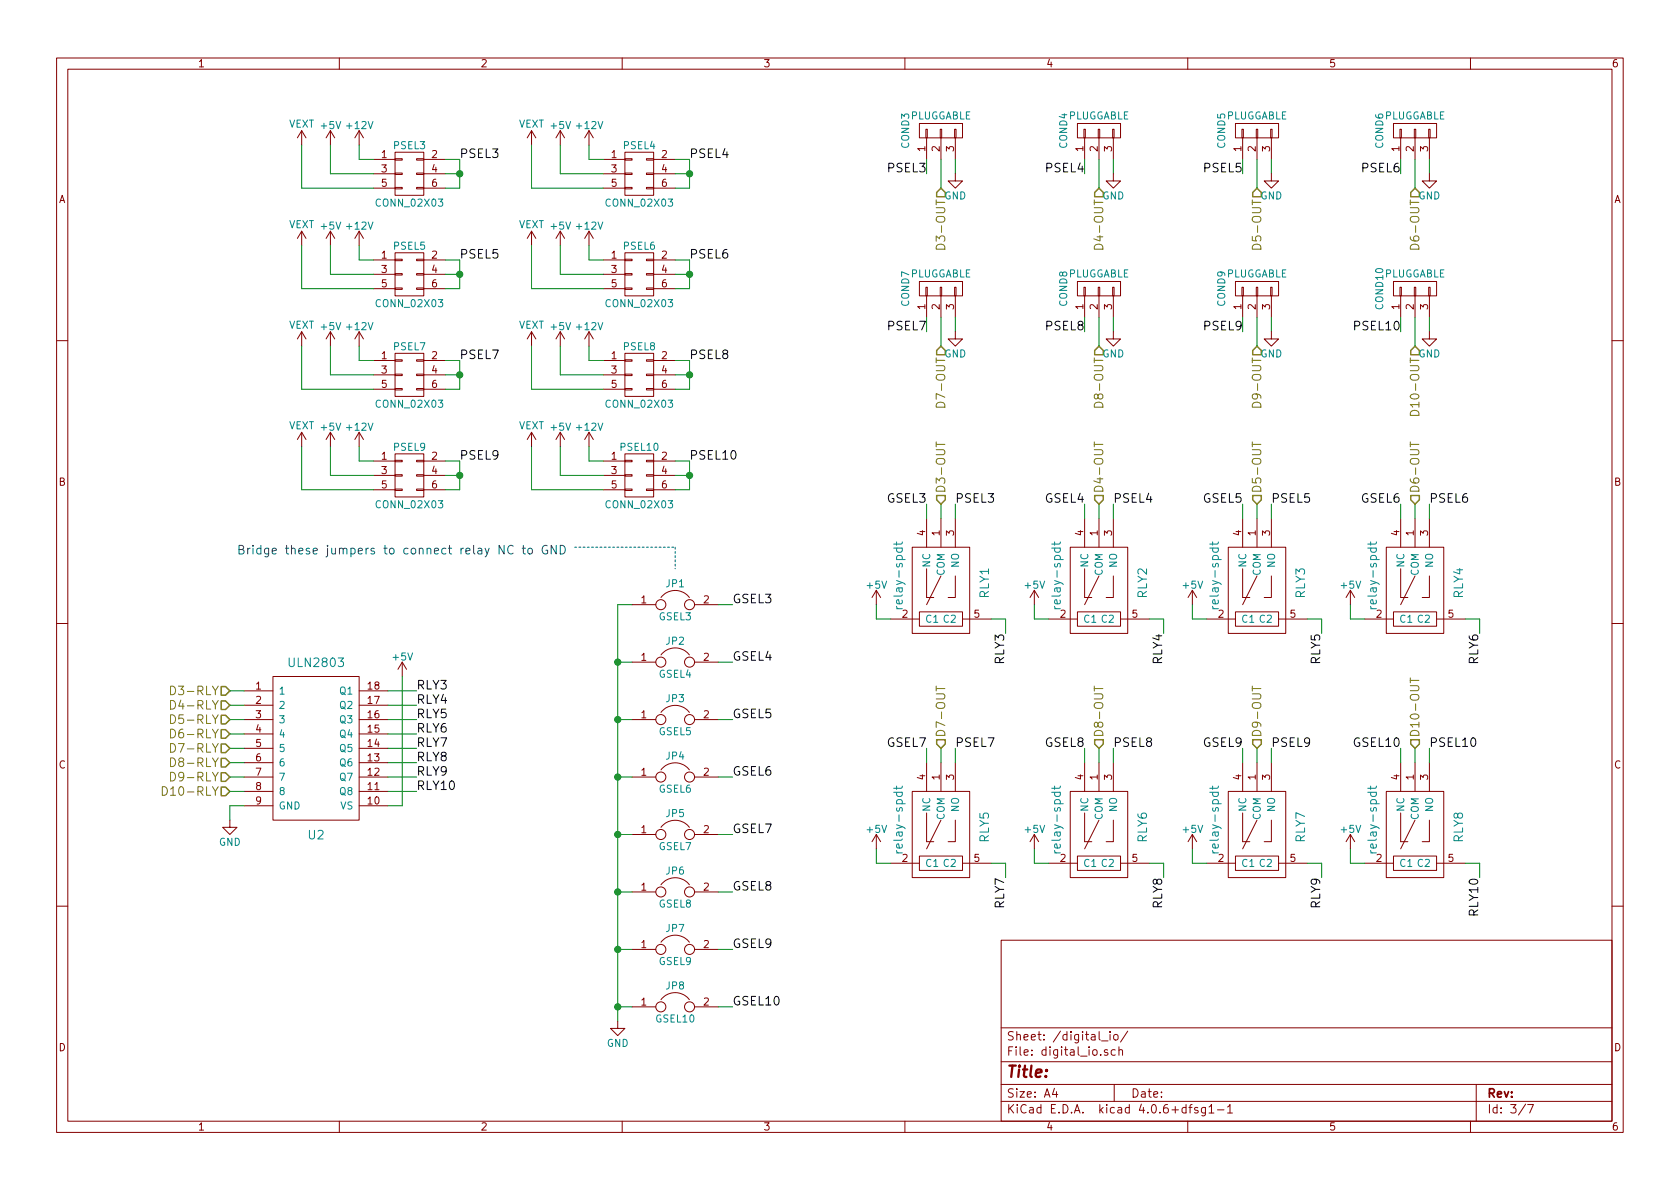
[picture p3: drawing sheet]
<svg xmlns="http://www.w3.org/2000/svg" width="297mm" height="210mm" viewBox="0 0 297 210" stroke-linecap="round" stroke-linejoin="round" font-family="sans-serif">
<g fill="none" stroke="#840000" stroke-width=".18">
<path d="M10 10.3h277v189.9h-277zM12 12.2h273v186.1h-273zM60 10.3v1.9M110 10.3v1.9M160 10.3v1.9M210 10.3v1.9M260 10.3v1.9M53.3 23.1l-.7 1.3M53.3 23.1v2.5M53.3 23.1l.8 1.3M58.4 23.1l-.7 1.3M58.4 23.1v2.5"/>
<path d="M58.4 23.1l.8 1.3M63.5 23.1l-.8 1.3M63.5 23.1v2.5M63.5 23.1l.8 1.3M66 28.2h3.8M66 30.7h3.8M66 33.3h3.8M69.8 33.1h1.3v.3h-1.3zM69.8 30.6h1.3v.3h-1.3zM69.8 28.1h1.3v.2h-1.3zM69.8 26.9h5.1v7.6h-5.1zM73.7 33.1h1.2v.3h-1.2z"/>
<path d="M73.7 30.6h1.2v.3h-1.2zM73.7 28.1h1.2v.2h-1.2zM74.9 28.2h3.8M74.9 30.7h3.8M74.9 33.3h3.8M94 23.1l-.8 1.3M94 23.1v2.5M94 23.1l.7 1.3M99.1 23.1l-.8 1.3M99.1 23.1v2.5M99.1 23.1l.7 1.3M104.1 23.1l-.7 1.3"/>
<path d="M104.1 23.1v2.5M104.1 23.1l.8 1.3M106.7 28.2h3.8M106.7 30.7h3.8M106.7 33.3h3.8M110.5 33.1h1.3v.3h-1.3zM110.5 30.6h1.3v.3h-1.3zM110.5 28.1h1.3v.2h-1.3zM110.5 26.9h5.1v7.6h-5.1zM114.3 33.1h1.3v.3h-1.3zM114.3 30.6h1.3v.3h-1.3zM114.3 28.1h1.3v.2h-1.3z"/>
<path d="M115.6 28.2h3.8M115.6 30.7h3.8M115.6 33.3h3.8M162.6 21.8h7.6v2.6h-7.6zM163.7 22.9h.3v1.5h-.3zM163.8 24.4v3.8M166.2 22.9h.3v1.5h-.3zM166.4 24.4v3.8M168.8 22.9h.2v1.5h-.2zM168.9 30.7v1.3h1.3l-1.3 1.3-1.3-1.3h1.3M168.9 24.4v3.8M190.5 21.8h7.6v2.6h-7.6z"/>
<path d="M191.6 22.9h.3v1.5h-.3zM191.8 24.4v3.8M194.2 22.9h.2v1.5h-.2zM194.3 24.4v3.8M196.7 22.9h.3v1.5h-.3zM196.8 30.7v1.3h1.3l-1.3 1.3-1.2-1.3h1.2M196.8 24.4v3.8M218.4 21.8h7.7v2.6h-7.7zM219.6 22.9h.2v1.5h-.2zM219.7 24.4v3.8M222.1 22.9h.3v1.5h-.3zM222.2 24.4v3.8"/>
<path d="M224.7 22.9h.2v1.5h-.2zM224.8 30.7v1.3h1.3l-1.3 1.3-1.3-1.3h1.3M224.8 24.4v3.8M246.4 21.8h7.6v2.6h-7.6zM247.5 22.9h.3v1.5h-.3zM247.6 24.4v3.8M250.1 22.9h.2v1.5h-.2zM250.2 24.4v3.8M252.6 22.9h.3v1.5h-.3zM252.7 30.7v1.3h1.3l-1.3 1.3-1.2-1.3h1.2M252.7 24.4v3.8M53.3 40.9v2.5"/>
<path d="M53.3 58.7v2.5M53.3 40.9l-.7 1.3M53.3 40.9l.8 1.3M53.3 58.7l-.7 1.2M53.3 58.7l.8 1.2M58.4 40.9v2.5M58.4 58.7v2.5M58.4 40.9l-.7 1.3M58.4 40.9l.8 1.3M58.4 58.7l-.7 1.2M58.4 58.7l.8 1.2M63.5 40.9v2.5"/>
<path d="M63.5 58.7v2.5M63.5 40.9l-.8 1.3M63.5 40.9l.8 1.3M63.5 58.7l-.8 1.2M63.5 58.7l.8 1.2M66 46h3.8M66 48.5h3.8M66 51h3.8M69.8 50.9h1.3v.3h-1.3zM69.8 48.4h1.3v.2h-1.3zM69.8 45.8h1.3v.3h-1.3zM69.8 44.7h5.1v7.6h-5.1z"/>
<path d="M73.7 50.9h1.2v.3h-1.2zM73.7 48.4h1.2v.2h-1.2zM73.7 45.8h1.2v.3h-1.2zM74.9 46h3.8M74.9 48.5h3.8M74.9 51h3.8M94 40.9v2.5M94 58.7v2.5M94 40.9l-.8 1.3M94 40.9l.7 1.3M94 58.7l-.8 1.2M94 58.7l.7 1.2"/>
<path d="M99.1 40.9v2.5M99.1 58.7v2.5M99.1 40.9l-.8 1.3M99.1 40.9l.7 1.3M99.1 58.7l-.8 1.2M99.1 58.7l.7 1.2M104.1 40.9v2.5M104.1 58.7v2.5M104.1 40.9l-.7 1.3M104.1 40.9l.8 1.3M104.1 58.7l-.7 1.2M104.1 58.7l.8 1.2"/>
<path d="M106.7 46h3.8M106.7 48.5h3.8M106.7 51h3.8M110.5 50.9h1.3v.3h-1.3zM110.5 48.4h1.3v.2h-1.3zM110.5 45.8h1.3v.3h-1.3zM110.5 44.7h5.1v7.6h-5.1zM114.3 50.9h1.3v.3h-1.3zM114.3 48.4h1.3v.2h-1.3zM114.3 45.8h1.3v.3h-1.3zM115.6 46h3.8M115.6 48.5h3.8"/>
<path d="M115.6 51h3.8M162.6 49.8h7.6v2.5h-7.6zM163.7 50.8h.3v1.5h-.3zM163.8 52.3v3.8M166.2 50.8h.3v1.5h-.3zM166.4 52.3v3.8M168.8 50.8h.2v1.5h-.2zM168.9 58.7v1.2h1.3l-1.3 1.3-1.3-1.3h1.3M168.9 52.3v3.8M190.5 49.8h7.6v2.5h-7.6zM191.6 50.8h.3v1.5h-.3zM191.8 52.3v3.8"/>
<path d="M194.2 50.8h.2v1.5h-.2zM194.3 52.3v3.8M196.7 50.8h.3v1.5h-.3zM196.8 58.7v1.2h1.3l-1.3 1.3-1.2-1.3h1.2M196.8 52.3v3.8M218.4 49.8h7.7v2.5h-7.7zM219.6 50.8h.2v1.5h-.2zM219.7 52.3v3.8M222.1 50.8h.3v1.5h-.3zM222.2 52.3v3.8M224.7 50.8h.2v1.5h-.2zM224.8 58.7v1.2h1.3l-1.3 1.3-1.3-1.3h1.3"/>
<path d="M224.8 52.3v3.8M246.4 49.8h7.6v2.5h-7.6zM247.5 50.8h.3v1.5h-.3zM247.6 52.3v3.8M250.1 50.8h.2v1.5h-.2zM250.2 52.3v3.8M252.6 50.8h.3v1.5h-.3zM252.7 58.7v1.2h1.3l-1.3 1.3-1.2-1.3h1.2M252.7 52.3v3.8M10 60.2h2M53.3 76.4v2.6M53.3 76.4l-.7 1.3"/>
<path d="M53.3 76.4l.8 1.3M58.4 76.4v2.6M58.4 76.4l-.7 1.3M58.4 76.4l.8 1.3M63.5 76.4v2.6M63.5 76.4l-.8 1.3M63.5 76.4l.8 1.3M66 63.7h3.8M66 66.3h3.8M66 68.8h3.8M69.8 68.7h1.3v.3h-1.3zM69.8 66.2h1.3v.2h-1.3z"/>
<path d="M69.8 63.6h1.3v.3h-1.3zM69.8 62.5h5.1v7.6h-5.1zM73.7 68.7h1.2v.3h-1.2zM73.7 66.2h1.2v.2h-1.2zM73.7 63.6h1.2v.3h-1.2zM74.9 63.7h3.8M74.9 66.3h3.8M74.9 68.8h3.8M94 76.4v2.6M94 76.4l-.8 1.3M94 76.4l.7 1.3M99.1 76.4v2.6"/>
<path d="M99.1 76.4l-.8 1.3M99.1 76.4l.7 1.3M104.1 76.4v2.6M104.1 76.4l-.7 1.3M104.1 76.4l.8 1.3M106.7 63.7h3.8M106.7 66.3h3.8M106.7 68.8h3.8M110.5 68.7h1.3v.3h-1.3zM110.5 66.2h1.3v.2h-1.3zM110.5 63.6h1.3v.3h-1.3zM110.5 62.5h5.1v7.6h-5.1z"/>
<path d="M114.3 68.7h1.3v.3h-1.3zM114.3 66.2h1.3v.2h-1.3zM114.3 63.6h1.3v.3h-1.3zM115.6 63.7h3.8M115.6 66.3h3.8M115.6 68.8h3.8M285 60.2h2M66 81.5h3.8M66 84.1h3.8M66 86.6h3.8M69.8 86.5h1.3v.2h-1.3zM69.8 83.9h1.3v.3h-1.3z"/>
<path d="M69.8 81.4h1.3v.3h-1.3zM69.8 80.3h5.1v7.6h-5.1zM73.7 86.5h1.2v.2h-1.2zM73.7 83.9h1.2v.3h-1.2zM73.7 81.4h1.2v.3h-1.2zM74.9 81.5h3.8M74.9 84.1h3.8M74.9 86.6h3.8M106.7 81.5h3.8M106.7 84.1h3.8M106.7 86.6h3.8M110.5 86.5h1.3v.2h-1.3z"/>
<path d="M110.5 83.9h1.3v.3h-1.3zM110.5 81.4h1.3v.3h-1.3zM110.5 80.3h5.1v7.6h-5.1zM114.3 86.5h1.3v.2h-1.3zM114.3 83.9h1.3v.3h-1.3zM114.3 81.4h1.3v.3h-1.3zM115.6 81.5h3.8M115.6 84.1h3.8M115.6 86.6h3.8M161.3 96.8h10.1v15.2h-10.1zM163.8 91.7v5.1M166.4 91.7v5.1"/>
<path d="M168.9 91.7v5.1M189.2 96.8h10.2v15.2h-10.2zM191.8 91.7v5.1M194.3 91.7v5.1M196.8 91.7v5.1M217.2 96.8h10.1v15.2h-10.1zM219.7 91.7v5.1M222.2 91.7v5.1M224.8 91.7v5.1M245.1 96.8h10.2v15.2h-10.2zM247.6 91.7v5.1M250.2 91.7v5.1"/>
<path d="M252.7 91.7v5.1M10 110.3h2M48.3 119.6h15.2v25.4h-15.2zM71.1 117.1l-.7 1.3M71.1 117.1v2.5M71.1 117.1l.8 1.3M111.8 106.9h4.2M111.8 117.1h4.2M116.9 105.7a3.2 3.2 0 0 1 5 0M116.9 115.8a3.2 3.2 0 0 1 5 0M122.8 106.9h4.2M122.8 117.1h4.2"/>
<path d="M154.9 104.4v2.5M154.9 104.4l-.7 1.3M154.9 104.4l.8 1.3M157.5 109.5h5.1M162.6 108.2h7.6v2.5h-7.6zM163.8 100.6v5.1h1.3M166.4 101.8l-2.6 5.1M168.9 101.8v3.9h-1.3M170.2 109.5h5.1M182.9 104.4v2.5M182.9 104.4l-.8 1.3M182.9 104.4l.7 1.3"/>
<path d="M185.4 109.5h5.1M190.5 108.2h7.6v2.5h-7.6zM191.8 100.6v5.1h1.2M194.3 101.8l-2.5 5.1M196.8 101.8v3.9h-1.2M198.1 109.5h5.1M210.8 104.4v2.5M210.8 104.4l-.7 1.3M210.8 104.4l.8 1.3M213.4 109.5h5M218.4 108.2h7.7v2.5h-7.7zM219.7 100.6v5.1h1.3"/>
<path d="M222.2 101.8l-2.5 5.1M224.8 101.8v3.9h-1.3M226.1 109.5h5M238.8 104.4v2.5M238.8 104.4l-.8 1.3M238.8 104.4l.7 1.3M241.3 109.5h5.1M246.4 108.2h7.6v2.5h-7.6zM247.6 100.6v5.1h1.3M250.2 101.8l-2.6 5.1M252.7 101.8v3.9h-1.2M254 109.5h5.1"/>
<path d="M285 110.3h2M43.2 122.2h5.1M43.2 124.7h5.1M43.2 127.2h5.1M43.2 129.8h5.1M43.2 132.3h5.1M43.2 134.9h5.1M43.2 137.4h5.1M43.2 139.9h5.1M63.5 122.2h5.1M63.5 124.7h5.1M63.5 127.2h5.1"/>
<path d="M63.5 129.8h5.1M63.5 132.3h5.1M63.5 134.9h5.1M63.5 137.4h5.1M63.5 139.9h5.1M111.8 127.2h4.2M111.8 137.4h4.2M116.9 126a3.2 3.2 0 0 1 5 0M116.9 136.1a3.2 3.2 0 0 1 5 0M122.8 127.2h4.2M122.8 137.4h4.2M161.3 139.9h10.1v15.3h-10.1z"/>
<path d="M163.8 134.9v5M166.4 134.9v5M168.9 134.9v5M189.2 139.9h10.2v15.3h-10.2zM191.8 134.9v5M194.3 134.9v5M196.8 134.9v5M217.2 139.9h10.1v15.3h-10.1zM219.7 134.9v5M222.2 134.9v5M224.8 134.9v5M245.1 139.9h10.2v15.3h-10.2z"/>
<path d="M247.6 134.9v5M250.2 134.9v5M252.7 134.9v5M40.6 145v1.3h1.3l-1.3 1.3-1.2-1.3h1.2M43.2 142.5h5.1M63.5 142.5h5.1M111.8 147.6h4.2M111.8 157.7h4.2M116.9 146.3a3.2 3.2 0 0 1 5 0M116.9 156.5a3.2 3.2 0 0 1 5 0M122.8 147.6h4.2M122.8 157.7h4.2"/>
<path d="M154.9 147.6l-.7 1.2M154.9 147.6v2.5M154.9 147.6l.8 1.2M157.5 152.6h5.1M162.6 151.4h7.6v2.5h-7.6zM163.8 143.8v5h1.3M166.4 145l-2.6 5.1M168.9 145v3.8h-1.3M170.2 152.6h5.1M182.9 147.6l-.8 1.2M182.9 147.6v2.5M182.9 147.6l.7 1.2"/>
<path d="M185.4 152.6h5.1M190.5 151.4h7.6v2.5h-7.6zM191.8 143.8v5h1.2M194.3 145l-2.5 5.1M196.8 145v3.8h-1.2M198.1 152.6h5.1M210.8 147.6l-.7 1.2M210.8 147.6v2.5M210.8 147.6l.8 1.2M213.4 152.6h5M218.4 151.4h7.7v2.5h-7.7zM219.7 143.8v5h1.3"/>
<path d="M222.2 145l-2.5 5.1M224.8 145v3.8h-1.3M226.1 152.6h5M238.8 147.6l-.8 1.2M238.8 147.6v2.5M238.8 147.6l.7 1.2M241.3 152.6h5.1M246.4 151.4h7.6v2.5h-7.6zM247.6 143.8v5h1.3M250.2 145l-2.6 5.1M252.7 145v3.8h-1.2M254 152.6h5.1"/>
<path d="M10 160.2h2M111.8 167.9h4.2M111.8 178h4.2M116.9 166.6a3.2 3.2 0 0 1 5 0M116.9 176.8a3.2 3.2 0 0 1 5 0M122.8 167.9h4.2M122.8 178h4.2M177 166.3h108v32h-108zM285 160.2h2M60 198.3v1.9M109.2 180.6v1.3h1.3l-1.3 1.2-1.3-1.2h1.3M110 198.3v1.9"/>
<path d="M160 198.3v1.9M177 194.8h108M177 191.8h108M177 187.8h108M177 181.8h108M186.4 192.5l-.3 1h.9M186.8 193v1M194.8 184.1h1.1M195.8 185.7a.37 .37 0 0 0-.6 .1l.1 .2 .5 .2 .1 .1-.2 .3-.5-.1M196.3 182.4v.2M196.3 182.9v1M197 183.1l.2-.2 .4 .2 .1 .5-.1 .2-.4 .1-.2-.1z"/>
<path d="M197 191.8v3M197.2 185.7l-.5-.1-.2 .3v.6l.2 .1 .5-.1M197.8 185.7l.2-.1 .4 .1 .1 .9M197.8 185.1v1.5M199.4 182.3l-1.3 2M210 198.3v1.9M210.2 195.8h.6M210.8 195.3l-.4 .2v1.3M211.8 195.9a.37 .37 0 0 0-.6 .1l.1 .3 .5 .1 .1 .1-.3 .3-.4-.1M213.1 195.8v1.4l-.2 .1h-.4M213.1 195.9l-.4-.1-.3 .3 .1 .6 .2 .1 .4-.1M213.8 195.8l.4-.5v1.5"/>
<path d="M213.8 196.8h.8M215.3 196.3h1.1M217 195.8l.5-.5v1.5M217 196.8h.9M260 198.3v1.9M261 191.8v6.5M269.7 195.2l-1.2 2M270.1 195.3h1l-.6 1.5"/>
<circle cx="116.8" cy="106.9" r=".89"/>
<circle cx="116.8" cy="117.1" r=".89"/>
<circle cx="121.9" cy="106.9" r=".89"/>
<circle cx="121.9" cy="117.1" r=".89"/>
<circle cx="116.8" cy="137.4" r=".89"/>
<circle cx="116.8" cy="127.2" r=".89"/>
<circle cx="121.9" cy="137.4" r=".89"/>
<circle cx="121.9" cy="127.2" r=".89"/>
<circle cx="116.8" cy="147.6" r=".89"/>
<circle cx="116.8" cy="157.7" r=".89"/>
<circle cx="121.9" cy="147.6" r=".89"/>
<circle cx="121.9" cy="157.7" r=".89"/>
<circle cx="116.8" cy="167.9" r=".89"/>
<circle cx="116.8" cy="178" r=".89"/>
<circle cx="121.9" cy="178" r=".89"/>
<circle cx="121.9" cy="167.9" r=".89"/>
</g>
<g fill="none" stroke="#848400" stroke-width=".18">
<path d="M165.6 43.5a.81 .81 0 0 1 1-.3 .81 .81 0 0 1 .5 .9h-1.6zM193.5 43.5a.81 .81 0 0 1 1-.3 .81 .81 0 0 1 .5 .9h-1.5zM221.5 43.5a.81 .81 0 0 1 .9-.3 .81 .81 0 0 1 .5 .9h-1.5zM249.4 43.5a.81 .81 0 0 1 1-.3 .81 .81 0 0 1 .5 .9h-1.5zM165.5 78.2v.8M165.5 78.6h1.6M165.6 71.4a.81 .81 0 0 1 1-.2 .81 .81 0 0 1 .5 .8h-1.6zM193.5 78.6h1.5M193.5 78.2v.8M193.5 71.4a.81 .81 0 0 1 1-.2 .81 .81 0 0 1 .5 .8h-1.5zM221.4 78.6h1.5M221.4 78.2v.8"/>
<path d="M221.5 71.4a.81 .81 0 0 1 .9-.2 .81 .81 0 0 1 .5 .8h-1.5zM249.4 78.6h1.5M249.4 78.2v.8M249.6 72.7a.79 .79 0 0 1 .9-.1 .79 .79 0 0 1 .4 .9h-1.5v-.4zM249.4 119.9v.8M28.7 139.1a.77 .77 0 0 1 .9 .8 .77 .77 0 0 1-.9 .7zM30.1 121.3a.77 .77 0 0 1 .9 .8 .77 .77 0 0 1-.9 .8zM30.1 123.9a.77 .77 0 0 1 .9 .7 .77 .77 0 0 1-.9 .8zM30.1 126.4a.77 .77 0 0 1 .9 .8 .77 .77 0 0 1-.9 .7zM30.1 129a.77 .77 0 0 1 .9 .7 .77 .77 0 0 1-.9 .8zM30.1 131.5a.77 .77 0 0 1 .9 .8 .77 .77 0 0 1-.9 .7zM30.1 134a.77 .77 0 0 1 .9 .8 .77 .77 0 0 1-.9 .8z"/>
<path d="M30.1 136.6a.77 .77 0 0 1 .9 .7 .77 .77 0 0 1-.9 .8zM165.5 121.3v.9M165.5 121.8h1.6M193.5 121.3v.9M193.5 121.8h1.5M221.4 121.3v.9M221.4 121.8h1.5M249.4 120.3h1.5"/>
</g>
<g fill="none" stroke="#848400" stroke-width=".25">
<path d="M166.4 33.3l.7 .7v.8h-1.5v-.8zM194.3 33.3l.8 .7v.8h-1.6v-.8zM222.2 33.3l.8 .7v.8h-1.5v-.8zM250.2 33.3l.8 .7v.8h-1.6v-.8zM166.4 61.2l.7 .8v.7h-1.5v-.7zM193.5 62l.8-.8 .8 .8v.7h-1.6zM222.2 61.2l.8 .8v.7h-1.5v-.7zM250.2 61.2l.8 .8v.7h-1.6v-.7zM165.6 87.6h1.5v.8l-.7 .7-.8-.7zM193.5 87.6h1.6v.8l-.8 .7-.8-.7zM221.5 87.6h1.5v.8l-.8 .7-.7-.7zM249.4 87.6h1.6v.8l-.8 .7-.8-.7z"/>
<path d="M39.1 121.4h.8l.7 .8-.7 .7h-.8zM39.1 123.9h.8l.7 .8-.7 .8h-.8zM39.1 126.5h.8l.7 .7-.7 .8h-.8zM39.1 129h.8l.7 .8-.7 .8h-.8zM39.1 131.6h.8l.7 .7-.7 .8h-.8zM39.1 134.1h.8l.7 .8-.7 .7h-.8zM39.1 136.6h.8l.7 .8-.7 .8h-.8zM39.1 139.2h.8l.7 .7-.7 .8h-.8zM165.6 130.8h1.5v.8l-.7 .7-.8-.7zM193.5 130.8h1.6v.8l-.8 .7-.8-.7zM221.5 130.8h1.5v.8l-.8 .7-.7-.7zM249.4 130.8h1.6v.8l-.8 .7-.8-.7z"/>
</g>
<g fill="none" stroke="#008484" stroke-width=".18">
<path d="M158.5 95.8v.6M159.5 95.8l-.2 .4h-1.3M186.5 95.8v.6M187.5 95.8l-.2 .4h-1.3M214.4 95.8v.6M215.4 95.8l-.2 .4h-1.3M242.3 95.8v.6M243.4 95.8l-.2 .4h-1.4M158.5 107.2l.1 .3 .2 .1M158.5 107.6h1M186.5 107.2v.3l.3 .1M186.5 107.6h1"/>
<path d="M214.4 107.2l.1 .3 .2 .1M214.4 107.6h1M242.3 107.2l.1 .3 .2 .1M242.3 107.6h1.1M158.5 139v.6M159.5 139l-.2 .4h-1.3M186.5 139v.6M187.5 139l-.2 .4h-1.3M214.4 139v.6M215.4 139l-.2 .4h-1.3M242.3 139v.6M243.4 139l-.2 .4h-1.4"/>
<path d="M158.5 150.4l.1 .3 .2 .1M158.5 150.8h1M186.5 150.4v.3l.3 .1M186.5 150.8h1M214.4 150.4l.1 .3 .2 .1M214.4 150.8h1M242.3 150.4l.1 .3 .2 .1M242.3 150.8h1.1"/>
</g>
<g fill="none" stroke="#008400" stroke-width=".18">
<path d="M53.3 25.6v7.7h12.7M58.4 25.6v5.1h7.6M63.5 25.6v2.6h2.5M78.7 28.2h2.6v5.1h-2.6M78.7 30.7h2.6M94 25.6v7.7h12.7M99.1 25.6v5.1h7.6M104.1 25.6v2.6h2.6M119.4 28.2h2.5v5.1h-2.5M119.4 30.7h2.5M166.4 28.2v5.1M168.9 28.2v2.5"/>
<path d="M194.3 28.2v5.1M196.8 28.2v2.5M222.2 28.2v5.1M224.8 28.2v2.5M250.2 28.2v5.1M252.7 28.2v2.5M53.3 43.4v7.6h12.7M58.4 43.4v5.1h7.6M63.5 43.4v2.6h2.5M78.7 46h2.6v5h-2.6M78.7 48.5h2.6M94 43.4v7.6h12.7"/>
<path d="M99.1 43.4v5.1h7.6M104.1 43.4v2.6h2.6M119.4 46h2.5v5h-2.5M119.4 48.5h2.5M166.4 56.1v5.1M168.9 56.1v2.6M194.3 56.1v5.1M196.8 56.1v2.6M222.2 56.1v5.1M224.8 56.1v2.6M250.2 56.1v5.1M252.7 56.1v2.6"/>
<path d="M53.3 61.2v7.6h12.7M53.3 79v7.6h12.7M58.4 61.2v5.1h7.6M58.4 79v5.1h7.6M63.5 61.2v2.5h2.5M63.5 79v2.5h2.5M78.7 63.7h2.6v5.1h-2.6M78.7 66.3h2.6M94 61.2v7.6h12.7M94 79v7.6h12.7M99.1 61.2v5.1h7.6M99.1 79v5.1h7.6"/>
<path d="M104.1 61.2v2.5h2.6M104.1 79v2.5h2.6M119.4 63.7h2.5v5.1h-2.5M119.4 66.3h2.5M78.7 81.5h2.6v5.1h-2.6M78.7 84.1h2.6M119.4 81.5h2.5v5.1h-2.5M119.4 84.1h2.5M163.8 89.1v2.6M166.4 89.1v2.6M168.9 89.1v2.6M191.8 89.1v2.6"/>
<path d="M194.3 89.1v2.6M196.8 89.1v2.6M219.7 89.1v2.6M222.2 89.1v2.6M224.8 89.1v2.6M247.6 89.1v2.6M250.2 89.1v2.6M252.7 89.1v2.6M71.1 119.6v22.9h-2.5M109.2 117.1h2.6M111.8 106.9h-2.6v73.7M127 106.9h2.5"/>
<path d="M127 117.1h2.5M154.9 106.9v2.6h2.6M175.3 109.5h2.5v2.5M182.9 106.9v2.6h2.5M203.2 109.5h2.5v2.5M210.8 106.9v2.6h2.6M231.1 109.5h2.6v2.5M238.8 106.9v2.6h2.5M259.1 109.5h2.5v2.5M40.6 122.2h2.6M40.6 124.7h2.6M40.6 127.2h2.6"/>
<path d="M40.6 129.8h2.6M40.6 132.3h2.6M40.6 134.9h2.6M40.6 137.4h2.6M40.6 139.9h2.6M68.6 122.2h5.1M68.6 124.7h5.1M68.6 127.2h5.1M68.6 129.8h5.1M68.6 132.3h5.1M68.6 134.9h5.1M68.6 137.4h5.1"/>
<path d="M68.6 139.9h5.1M109.2 127.2h2.6M109.2 137.4h2.6M127 127.2h2.5M127 137.4h2.5M163.8 132.3v2.6M166.4 132.3v2.6M168.9 132.3v2.6M191.8 132.3v2.6M194.3 132.3v2.6M196.8 132.3v2.6M219.7 132.3v2.6"/>
<path d="M222.2 132.3v2.6M224.8 132.3v2.6M247.6 132.3v2.6M250.2 132.3v2.6M252.7 132.3v2.6M43.2 142.5h-2.6v2.5M109.2 157.7h2.6M109.2 147.6h2.6M127 157.7h2.5M127 147.6h2.5M154.9 150.1v2.5h2.6M175.3 152.6h2.5v2.6"/>
<path d="M182.9 150.1v2.5h2.5M203.2 152.6h2.5v2.6M210.8 150.1v2.5h2.6M231.1 152.6h2.6v2.6M238.8 150.1v2.5h2.5M259.1 152.6h2.5v2.6M109.2 178h2.6M109.2 167.9h2.6M127 178h2.5M127 167.9h2.5"/>
</g>
<g fill="#008400" stroke="#008400" stroke-width=".25">
<circle cx="81.3" cy="30.7" r=".51"/>
<circle cx="81.3" cy="48.5" r=".51"/>
<circle cx="81.3" cy="66.3" r=".51"/>
<circle cx="81.3" cy="84.1" r=".51"/>
<circle cx="121.9" cy="30.7" r=".51"/>
<circle cx="121.9" cy="48.5" r=".51"/>
<circle cx="121.9" cy="66.3" r=".51"/>
<circle cx="121.9" cy="84.1" r=".51"/>
<circle cx="109.2" cy="178" r=".51"/>
<circle cx="109.2" cy="167.9" r=".51"/>
<circle cx="109.2" cy="157.7" r=".51"/>
<circle cx="109.2" cy="147.6" r=".51"/>
<circle cx="109.2" cy="137.4" r=".51"/>
<circle cx="109.2" cy="127.2" r=".51"/>
<circle cx="109.2" cy="117.1" r=".51"/>
</g>
<path d="M90.7 96.6a.62 .62 0 0 0-.7 0 .62 .62 0 0 0-.2 .7 .58 .58 0 0 0 .3 .6 .58 .58 0 0 0 .6-.1M92.3 96.9h.6M92.5 96.4v1.4l.4 .2M93.4 97.1l.2-.2 .5 .2v.6l-.1 .2-.4 .1-.2-.2zM96.7 96.5a.71 .71 0 0 0-.8 .7 .71 .71 0 0 0 .8 .7l.1-.6h-.3M98.3 96.4v1.6l-.8-1.6v1.6M99.1 96.4a.77 .77 0 0 1 .9 .8 .77 .77 0 0 1-.9 .8z" fill="none" stroke="#0000c2" stroke-width=".18"/>
<path d="M101.6 96.8h17.8M119.4 96.8v3.8" fill="none" stroke="#0000c2" stroke-width=".18" stroke-dasharray=".3 .4"/>
<text font-size="2.8" fill="#840000" x="178" y="190.5">Title:</text>
<g font-size="2.1">
<text x="81.3" y="27.9">PSEL3</text>
<text x="121.9" y="27.9">PSEL4</text>
<text x="81.3" y="45.7">PSEL5</text>
<text x="121.9" y="45.7">PSEL6</text>
<text x="81.3" y="63.5">PSEL7</text>
<text x="121.9" y="63.5">PSEL8</text>
<text x="81.3" y="81.3">PSEL9</text>
<text x="121.9" y="81.3">PSEL10</text>
<text x="156.9" y="88.9">GSEL3</text>
<text x="168.9" y="88.9">PSEL3</text>
<text x="184.8" y="88.9">GSEL4</text>
<text x="196.8" y="88.9">PSEL4</text>
<text x="212.8" y="88.9">GSEL5</text>
<text x="224.8" y="88.9">PSEL5</text>
<text x="240.7" y="88.9">GSEL6</text>
<text x="252.7" y="88.9">PSEL6</text>
<text x="129.5" y="106.7">GSEL3</text>
<text x="129.5" y="116.8">GSEL4</text>
<text x="177.5" y="117.4" transform="rotate(-90 177.5 117.4)">RLY3</text>
<text x="205.5" y="117.4" transform="rotate(-90 205.5 117.4)">RLY4</text>
<text x="233.4" y="117.4" transform="rotate(-90 233.4 117.4)">RLY5</text>
<text x="261.4" y="117.4" transform="rotate(-90 261.4 117.4)">RLY6</text>
<text x="73.7" y="121.9">RLY3</text>
<text x="73.7" y="124.5">RLY4</text>
<text x="73.7" y="127">RLY5</text>
<text x="73.7" y="129.5">RLY6</text>
<text x="129.5" y="127">GSEL5</text>
<text x="73.7" y="132.1">RLY7</text>
<text x="73.7" y="134.6">RLY8</text>
<text x="73.7" y="137.2">RLY9</text>
<text x="129.5" y="137.2">GSEL6</text>
<text x="156.9" y="132.1">GSEL7</text>
<text x="168.9" y="132.1">PSEL7</text>
<text x="184.8" y="132.1">GSEL8</text>
<text x="196.8" y="132.1">PSEL8</text>
<text x="212.8" y="132.1">GSEL9</text>
<text x="224.8" y="132.1">PSEL9</text>
<text x="239.5" y="132.1">GSEL10</text>
<text x="252.7" y="132.1">PSEL10</text>
<text x="73.7" y="139.7">RLY10</text>
<text x="129.5" y="147.3">GSEL7</text>
<text x="129.5" y="157.5">GSEL8</text>
<text x="177.5" y="160.6" transform="rotate(-90 177.5 160.6)">RLY7</text>
<text x="205.5" y="160.6" transform="rotate(-90 205.5 160.6)">RLY8</text>
<text x="233.4" y="160.6" transform="rotate(-90 233.4 160.6)">RLY9</text>
<text x="261.4" y="161.8" transform="rotate(-90 261.4 161.8)">RLY10</text>
<text x="129.5" y="167.6">GSEL9</text>
<text x="129.5" y="177.8">GSEL10</text>
</g>
<g font-size="2.1" fill="#008400">
<text x="157.1" y="30.5">PSEL3</text>
<text x="185" y="30.5">PSEL4</text>
<text x="213" y="30.5">PSEL5</text>
<text x="240.9" y="30.5">PSEL6</text>
<text x="157.1" y="58.4">PSEL7</text>
<text x="185" y="58.4">PSEL8</text>
<text x="213" y="58.4">PSEL9</text>
<text x="239.8" y="58.4">PSEL10</text>
</g>
<g font-size="2.1" fill="#848400">
<text x="167.1" y="43.1" transform="rotate(-90 167.1 43.1)">D3-OUT</text>
<text x="195.1" y="43.1" transform="rotate(-90 195.1 43.1)">D4-OUT</text>
<text x="223" y="43.1" transform="rotate(-90 223 43.1)">D5-OUT</text>
<text x="251" y="43.1" transform="rotate(-90 251 43.1)">D6-OUT</text>
<text x="167.1" y="71" transform="rotate(-90 167.1 71)">D7-OUT</text>
<text x="195.1" y="71" transform="rotate(-90 195.1 71)">D8-OUT</text>
<text x="223" y="71" transform="rotate(-90 223 71)">D9-OUT</text>
<text x="251" y="72.2" transform="rotate(-90 251 72.2)">D10-OUT</text>
<text x="167.1" y="87.2" transform="rotate(-90 167.1 87.2)">D3-OUT</text>
<text x="195.1" y="87.2" transform="rotate(-90 195.1 87.2)">D4-OUT</text>
<text x="223" y="87.2" transform="rotate(-90 223 87.2)">D5-OUT</text>
<text x="251" y="87.2" transform="rotate(-90 251 87.2)">D6-OUT</text>
<text x="31" y="122.9">D3-RLY</text>
<text x="31" y="125.5">D4-RLY</text>
<text x="31" y="128">D5-RLY</text>
<text x="31" y="130.6">D6-RLY</text>
<text x="167.1" y="130.4" transform="rotate(-90 167.1 130.4)">D7-OUT</text>
<text x="195.1" y="130.4" transform="rotate(-90 195.1 130.4)">D8-OUT</text>
<text x="223" y="130.4" transform="rotate(-90 223 130.4)">D9-OUT</text>
<text x="251" y="130.4" transform="rotate(-90 251 130.4)">D10-OUT</text>
<text x="31" y="133.1">D7-RLY</text>
<text x="31" y="135.6">D8-RLY</text>
<text x="29.9" y="140.7">D10-RLY</text>
<text x="31" y="138.2">D9-RLY</text>
</g>
<text font-size="2.1" fill="#0000c2" x="41.9" y="98">Bridge these jumpers to connect relay NC to GND</text>
<g font-size="2.1" fill="#008484">
<text x="159.6" y="106.9" transform="rotate(-90 159.6 106.9)">relay-spdt</text>
<text x="174.9" y="105.8" transform="rotate(-90 174.9 105.8)">RLY1</text>
<text x="187.6" y="106.9" transform="rotate(-90 187.6 106.9)">relay-spdt</text>
<text x="202.8" y="105.8" transform="rotate(-90 202.8 105.8)">RLY2</text>
<text x="215.5" y="106.9" transform="rotate(-90 215.5 106.9)">relay-spdt</text>
<text x="230.7" y="105.8" transform="rotate(-90 230.7 105.8)">RLY3</text>
<text x="243.4" y="106.9" transform="rotate(-90 243.4 106.9)">relay-spdt</text>
<text x="258.7" y="105.8" transform="rotate(-90 258.7 105.8)">RLY4</text>
<text x="51.3" y="118">ULN2803</text>
<text x="54.5" y="148.4">U2</text>
<text x="174.9" y="149" transform="rotate(-90 174.9 149)">RLY5</text>
<text x="202.8" y="149" transform="rotate(-90 202.8 149)">RLY6</text>
<text x="230.7" y="149" transform="rotate(-90 230.7 149)">RLY7</text>
<text x="258.7" y="149" transform="rotate(-90 258.7 149)">RLY8</text>
<text x="159.6" y="150.1" transform="rotate(-90 159.6 150.1)">relay-spdt</text>
<text x="187.6" y="150.1" transform="rotate(-90 187.6 150.1)">relay-spdt</text>
<text x="215.5" y="150.1" transform="rotate(-90 215.5 150.1)">relay-spdt</text>
<text x="243.4" y="150.1" transform="rotate(-90 243.4 150.1)">relay-spdt</text>
</g>
<g font-size="2.1" fill="#840000">
<text x="178" y="184">Sheet: /digital_io/</text>
<text x="178" y="186.7">File: digital_io.sch</text>
<text x="178" y="196.9">KiCad E.D.A. kicad 4.0.6+dfsg1-1</text>
<text x="178" y="194.1">Size: A4</text>
<text x="200" y="194.1">Date:</text>
<text x="263" y="194.1">Rev:</text>
<text x="263" y="196.9">Id: 3/7</text>
</g>
<g font-size="1.8" fill="#840000">
<text x="35" y="11.9">1</text>
<text x="85" y="11.9">2</text>
<text x="135" y="11.9">3</text>
<text x="185" y="11.9">4</text>
<text x="235" y="11.9">5</text>
<text x="285" y="11.9">6</text>
<text x="67.5" y="27.9">1</text>
<text x="76.4" y="27.9">2</text>
<text x="108.1" y="27.9">1</text>
<text x="117" y="27.9">2</text>
<text x="163.6" y="26.8" transform="rotate(-90 163.6 26.8)">1</text>
<text x="166.1" y="26.8" transform="rotate(-90 166.1 26.8)">2</text>
<text x="168.7" y="26.8" transform="rotate(-90 168.7 26.8)">3</text>
<text x="191.5" y="26.8" transform="rotate(-90 191.5 26.8)">1</text>
<text x="194.1" y="26.8" transform="rotate(-90 194.1 26.8)">2</text>
<text x="196.6" y="26.8" transform="rotate(-90 196.6 26.8)">3</text>
<text x="219.5" y="26.8" transform="rotate(-90 219.5 26.8)">1</text>
<text x="222" y="26.8" transform="rotate(-90 222 26.8)">2</text>
<text x="224.5" y="26.8" transform="rotate(-90 224.5 26.8)">3</text>
<text x="247.4" y="26.8" transform="rotate(-90 247.4 26.8)">1</text>
<text x="249.9" y="26.8" transform="rotate(-90 249.9 26.8)">2</text>
<text x="252.5" y="26.8" transform="rotate(-90 252.5 26.8)">3</text>
<text x="10.4" y="35.9">A</text>
<text x="67.5" y="30.5">3</text>
<text x="67.5" y="33">5</text>
<text x="76.4" y="30.5">4</text>
<text x="76.4" y="33">6</text>
<text x="108.1" y="30.5">3</text>
<text x="108.1" y="33">5</text>
<text x="117" y="30.5">4</text>
<text x="117" y="33">6</text>
<text x="285.4" y="35.9">A</text>
<text x="67.5" y="45.7">1</text>
<text x="76.4" y="45.7">2</text>
<text x="108.1" y="45.7">1</text>
<text x="117" y="45.7">2</text>
<text x="67.5" y="48.3">3</text>
<text x="67.5" y="50.8">5</text>
<text x="76.4" y="48.3">4</text>
<text x="76.4" y="50.8">6</text>
<text x="108.1" y="48.3">3</text>
<text x="108.1" y="50.8">5</text>
<text x="117" y="48.3">4</text>
<text x="117" y="50.8">6</text>
<text x="163.6" y="54.7" transform="rotate(-90 163.6 54.7)">1</text>
<text x="166.1" y="54.7" transform="rotate(-90 166.1 54.7)">2</text>
<text x="168.7" y="54.7" transform="rotate(-90 168.7 54.7)">3</text>
<text x="191.5" y="54.7" transform="rotate(-90 191.5 54.7)">1</text>
<text x="194.1" y="54.7" transform="rotate(-90 194.1 54.7)">2</text>
<text x="196.6" y="54.7" transform="rotate(-90 196.6 54.7)">3</text>
<text x="219.5" y="54.7" transform="rotate(-90 219.5 54.7)">1</text>
<text x="222" y="54.7" transform="rotate(-90 222 54.7)">2</text>
<text x="224.5" y="54.7" transform="rotate(-90 224.5 54.7)">3</text>
<text x="247.4" y="54.7" transform="rotate(-90 247.4 54.7)">1</text>
<text x="249.9" y="54.7" transform="rotate(-90 249.9 54.7)">2</text>
<text x="252.5" y="54.7" transform="rotate(-90 252.5 54.7)">3</text>
<text x="67.5" y="63.5">1</text>
<text x="76.4" y="63.5">2</text>
<text x="108.1" y="63.5">1</text>
<text x="117" y="63.5">2</text>
<text x="67.5" y="66">3</text>
<text x="67.5" y="68.6">5</text>
<text x="76.4" y="66">4</text>
<text x="76.4" y="68.6">6</text>
<text x="108.1" y="66">3</text>
<text x="108.1" y="68.6">5</text>
<text x="117" y="66">4</text>
<text x="117" y="68.6">6</text>
<text x="67.5" y="81.3">1</text>
<text x="67.5" y="83.8">3</text>
<text x="76.4" y="81.3">2</text>
<text x="76.4" y="83.8">4</text>
<text x="108.1" y="81.3">1</text>
<text x="108.1" y="83.8">3</text>
<text x="117" y="81.3">2</text>
<text x="117" y="83.8">4</text>
<text x="10.4" y="85.9">B</text>
<text x="67.5" y="86.4">5</text>
<text x="76.4" y="86.4">6</text>
<text x="108.1" y="86.4">5</text>
<text x="117" y="86.4">6</text>
<text x="285.4" y="85.9">B</text>
<text x="163.6" y="94.7" transform="rotate(-90 163.6 94.7)">4</text>
<text x="166.1" y="94.7" transform="rotate(-90 166.1 94.7)">1</text>
<text x="168.7" y="94.7" transform="rotate(-90 168.7 94.7)">3</text>
<text x="191.5" y="94.7" transform="rotate(-90 191.5 94.7)">4</text>
<text x="194.1" y="94.7" transform="rotate(-90 194.1 94.7)">1</text>
<text x="196.6" y="94.7" transform="rotate(-90 196.6 94.7)">3</text>
<text x="219.5" y="94.7" transform="rotate(-90 219.5 94.7)">4</text>
<text x="222" y="94.7" transform="rotate(-90 222 94.7)">1</text>
<text x="224.5" y="94.7" transform="rotate(-90 224.5 94.7)">3</text>
<text x="247.4" y="94.7" transform="rotate(-90 247.4 94.7)">4</text>
<text x="249.9" y="94.7" transform="rotate(-90 249.9 94.7)">1</text>
<text x="252.5" y="94.7" transform="rotate(-90 252.5 94.7)">3</text>
<text x="113.4" y="106.7">1</text>
<text x="124.4" y="106.7">2</text>
<text x="159.5" y="109.2">2</text>
<text x="172.2" y="109.2">5</text>
<text x="187.5" y="109.2">2</text>
<text x="200.2" y="109.2">5</text>
<text x="215.4" y="109.2">2</text>
<text x="228.1" y="109.2">5</text>
<text x="243.4" y="109.2">2</text>
<text x="256.1" y="109.2">5</text>
<text x="113.4" y="116.8">1</text>
<text x="124.4" y="116.8">2</text>
<text x="45.2" y="121.9">1</text>
<text x="45.2" y="124.5">2</text>
<text x="65.1" y="124.5">17</text>
<text x="65.1" y="121.9">18</text>
<text x="45.2" y="127">3</text>
<text x="45.2" y="129.5">4</text>
<text x="65.1" y="129.5">15</text>
<text x="65.1" y="127">16</text>
<text x="113.4" y="127">1</text>
<text x="124.4" y="127">2</text>
<text x="10.4" y="135.9">C</text>
<text x="45.2" y="132.1">5</text>
<text x="45.2" y="134.6">6</text>
<text x="45.2" y="137.2">7</text>
<text x="65.1" y="137.2">12</text>
<text x="65.1" y="134.6">13</text>
<text x="65.1" y="132.1">14</text>
<text x="113.4" y="137.2">1</text>
<text x="124.4" y="137.2">2</text>
<text x="163.6" y="137.9" transform="rotate(-90 163.6 137.9)">4</text>
<text x="166.1" y="137.9" transform="rotate(-90 166.1 137.9)">1</text>
<text x="168.7" y="137.9" transform="rotate(-90 168.7 137.9)">3</text>
<text x="191.5" y="137.9" transform="rotate(-90 191.5 137.9)">4</text>
<text x="194.1" y="137.9" transform="rotate(-90 194.1 137.9)">1</text>
<text x="196.6" y="137.9" transform="rotate(-90 196.6 137.9)">3</text>
<text x="219.5" y="137.9" transform="rotate(-90 219.5 137.9)">4</text>
<text x="222" y="137.9" transform="rotate(-90 222 137.9)">1</text>
<text x="224.5" y="137.9" transform="rotate(-90 224.5 137.9)">3</text>
<text x="247.4" y="137.9" transform="rotate(-90 247.4 137.9)">4</text>
<text x="249.9" y="137.9" transform="rotate(-90 249.9 137.9)">1</text>
<text x="252.5" y="137.9" transform="rotate(-90 252.5 137.9)">3</text>
<text x="285.4" y="135.9">C</text>
<text x="45.2" y="139.7">8</text>
<text x="45.2" y="142.2">9</text>
<text x="65.1" y="142.2">10</text>
<text x="65.1" y="139.7">11</text>
<text x="113.4" y="147.3">1</text>
<text x="124.4" y="147.3">2</text>
<text x="159.5" y="152.4">2</text>
<text x="172.2" y="152.4">5</text>
<text x="187.5" y="152.4">2</text>
<text x="200.2" y="152.4">5</text>
<text x="215.4" y="152.4">2</text>
<text x="228.1" y="152.4">5</text>
<text x="243.4" y="152.4">2</text>
<text x="256.1" y="152.4">5</text>
<text x="113.4" y="157.5">1</text>
<text x="124.4" y="157.5">2</text>
<text x="113.4" y="167.6">1</text>
<text x="124.4" y="167.6">2</text>
<text x="113.4" y="177.8">1</text>
<text x="124.4" y="177.8">2</text>
<text x="10.4" y="185.9">D</text>
<text x="285.4" y="185.9">D</text>
<text x="35" y="199.9">1</text>
<text x="85" y="199.9">2</text>
<text x="135" y="199.9">3</text>
<text x="185" y="199.9">4</text>
<text x="235" y="199.9">5</text>
<text x="285" y="199.9">6</text>
</g>
<g font-size="1.8" fill="#008484">
<text x="51" y="22.5">VEXT +5V</text>
<text x="61.4" y="22.8">+12V</text>
<text x="91.7" y="22.5">VEXT +5V</text>
<text x="102.1" y="22.8">+12V</text>
<text x="160.8" y="21.1">PLUGGABLE</text>
<text x="188.8" y="21.1">PLUGGABLE</text>
<text x="216.7" y="21.1">PLUGGABLE</text>
<text x="244.7" y="21.1">PLUGGABLE</text>
<text x="69.6" y="26.4">PSEL3</text>
<text x="110.2" y="26.4">PSEL4</text>
<text x="160.7" y="26.2" transform="rotate(-90 160.7 26.2)">COND3</text>
<text x="188.7" y="26.2" transform="rotate(-90 188.7 26.2)">COND4</text>
<text x="216.6" y="26.2" transform="rotate(-90 216.6 26.2)">COND5</text>
<text x="244.6" y="26.2" transform="rotate(-90 244.6 26.2)">COND6</text>
<text x="167" y="35.2">GND</text>
<text x="194.9" y="35.2">GND</text>
<text x="222.8" y="35.2">GND</text>
<text x="250.8" y="35.2">GND</text>
<text x="51" y="40.3">VEXT +5V</text>
<text x="61.4" y="40.6">+12V</text>
<text x="66.8" y="36.5">CONN_02X03</text>
<text x="91.7" y="40.3">VEXT +5V</text>
<text x="102.1" y="40.6">+12V</text>
<text x="107.4" y="36.5">CONN_02X03</text>
<text x="69.6" y="44.1">PSEL5</text>
<text x="110.2" y="44.1">PSEL6</text>
<text x="160.8" y="49">PLUGGABLE</text>
<text x="188.8" y="49">PLUGGABLE</text>
<text x="216.7" y="49">PLUGGABLE</text>
<text x="244.7" y="49">PLUGGABLE</text>
<text x="51" y="58.1">VEXT +5V</text>
<text x="61.4" y="58.4">+12V</text>
<text x="66.8" y="54.3">CONN_02X03</text>
<text x="91.7" y="58.1">VEXT +5V</text>
<text x="102.1" y="58.4">+12V</text>
<text x="107.4" y="54.3">CONN_02X03</text>
<text x="160.7" y="54.1" transform="rotate(-90 160.7 54.1)">COND7</text>
<text x="188.7" y="54.1" transform="rotate(-90 188.7 54.1)">COND8</text>
<text x="216.6" y="54.1" transform="rotate(-90 216.6 54.1)">COND9</text>
<text x="244.6" y="54.6" transform="rotate(-90 244.6 54.6)">COND10</text>
<text x="69.6" y="61.9">PSEL7</text>
<text x="110.2" y="61.9">PSEL8</text>
<text x="167" y="63.2">GND</text>
<text x="194.9" y="63.2">GND</text>
<text x="222.8" y="63.2">GND</text>
<text x="250.8" y="63.2">GND</text>
<text x="51" y="75.9">VEXT +5V</text>
<text x="61.4" y="76.1">+12V</text>
<text x="66.8" y="72.1">CONN_02X03</text>
<text x="91.7" y="75.9">VEXT +5V</text>
<text x="102.1" y="76.1">+12V</text>
<text x="107.4" y="72.1">CONN_02X03</text>
<text x="69.6" y="79.7">PSEL9</text>
<text x="109.8" y="79.7">PSEL10</text>
<text x="66.8" y="89.9">CONN_02X03</text>
<text x="107.4" y="89.9">CONN_02X03</text>
<text x="164.5" y="100.3" transform="rotate(-90 164.5 100.3)">NC</text>
<text x="167" y="101.9" transform="rotate(-90 167 101.9)">COM</text>
<text x="169.5" y="100.4" transform="rotate(-90 169.5 100.4)">NO</text>
<text x="192.4" y="100.3" transform="rotate(-90 192.4 100.3)">NC</text>
<text x="194.9" y="101.9" transform="rotate(-90 194.9 101.9)">COM</text>
<text x="197.5" y="100.4" transform="rotate(-90 197.5 100.4)">NO</text>
<text x="220.3" y="100.3" transform="rotate(-90 220.3 100.3)">NC</text>
<text x="222.9" y="101.9" transform="rotate(-90 222.9 101.9)">COM</text>
<text x="225.4" y="100.4" transform="rotate(-90 225.4 100.4)">NO</text>
<text x="248.3" y="100.3" transform="rotate(-90 248.3 100.3)">NC</text>
<text x="250.8" y="101.9" transform="rotate(-90 250.8 101.9)">COM</text>
<text x="253.4" y="100.4" transform="rotate(-90 253.4 100.4)">NO</text>
<text x="117.8" y="103.8">JP1</text>
<text x="153.3" y="104.1">+5V</text>
<text x="181.3" y="104.1">+5V</text>
<text x="209.2" y="104.1">+5V</text>
<text x="237.2" y="104.1">+5V</text>
<text x="116.5" y="109.7">GSEL3</text>
<text x="117.8" y="114">JP2</text>
<text x="163.6" y="110.1">C1 C2</text>
<text x="191.5" y="110.1">C1 C2</text>
<text x="219.5" y="110.1">C1 C2</text>
<text x="247.4" y="110.1">C1 C2</text>
<text x="69.5" y="116.8">+5V</text>
<text x="116.5" y="119.8">GSEL4</text>
<text x="49.3" y="122.8">1</text>
<text x="49.3" y="125.3">2</text>
<text x="60.1" y="125.3">Q2</text>
<text x="60.1" y="122.8">Q1</text>
<text x="117.8" y="124.1">JP3</text>
<text x="49.3" y="127.9">3</text>
<text x="49.3" y="130.4">4</text>
<text x="60.1" y="130.4">Q4</text>
<text x="60.1" y="127.9">Q3</text>
<text x="116.5" y="130">GSEL5</text>
<text x="49.3" y="133">5</text>
<text x="49.3" y="135.5">6</text>
<text x="60.1" y="135.5">Q6</text>
<text x="60.1" y="133">Q5</text>
<text x="117.8" y="134.3">JP4</text>
<text x="49.3" y="138">7</text>
<text x="49.3" y="140.6">8</text>
<text x="49.3" y="143.1">GND</text>
<text x="60.1" y="143.1">VS</text>
<text x="60.1" y="140.6">Q8</text>
<text x="60.1" y="138">Q7</text>
<text x="116.5" y="140.2">GSEL6</text>
<text x="164.5" y="143.5" transform="rotate(-90 164.5 143.5)">NC</text>
<text x="169.5" y="143.6" transform="rotate(-90 169.5 143.6)">NO</text>
<text x="192.4" y="143.5" transform="rotate(-90 192.4 143.5)">NC</text>
<text x="197.5" y="143.6" transform="rotate(-90 197.5 143.6)">NO</text>
<text x="220.3" y="143.5" transform="rotate(-90 220.3 143.5)">NC</text>
<text x="225.4" y="143.6" transform="rotate(-90 225.4 143.6)">NO</text>
<text x="248.3" y="143.5" transform="rotate(-90 248.3 143.5)">NC</text>
<text x="253.4" y="143.6" transform="rotate(-90 253.4 143.6)">NO</text>
<text x="38.7" y="149.5">GND</text>
<text x="117.8" y="144.5">JP5</text>
<text x="153.3" y="147.3">+5V</text>
<text x="167" y="145.1" transform="rotate(-90 167 145.1)">COM</text>
<text x="181.3" y="147.3">+5V</text>
<text x="194.9" y="145.1" transform="rotate(-90 194.9 145.1)">COM</text>
<text x="209.2" y="147.3">+5V</text>
<text x="222.9" y="145.1" transform="rotate(-90 222.9 145.1)">COM</text>
<text x="237.2" y="147.3">+5V</text>
<text x="250.8" y="145.1" transform="rotate(-90 250.8 145.1)">COM</text>
<text x="116.5" y="150.3">GSEL7</text>
<text x="117.8" y="154.6">JP6</text>
<text x="163.6" y="153.3">C1 C2</text>
<text x="191.5" y="153.3">C1 C2</text>
<text x="219.5" y="153.3">C1 C2</text>
<text x="247.4" y="153.3">C1 C2</text>
<text x="116.5" y="160.5">GSEL8</text>
<text x="117.8" y="164.8">JP7</text>
<text x="116.5" y="170.6">GSEL9</text>
<text x="117.8" y="174.9">JP8</text>
<text x="107.3" y="185.1">GND</text>
<text x="116" y="180.8">GSEL10</text>
</g>
</svg>
